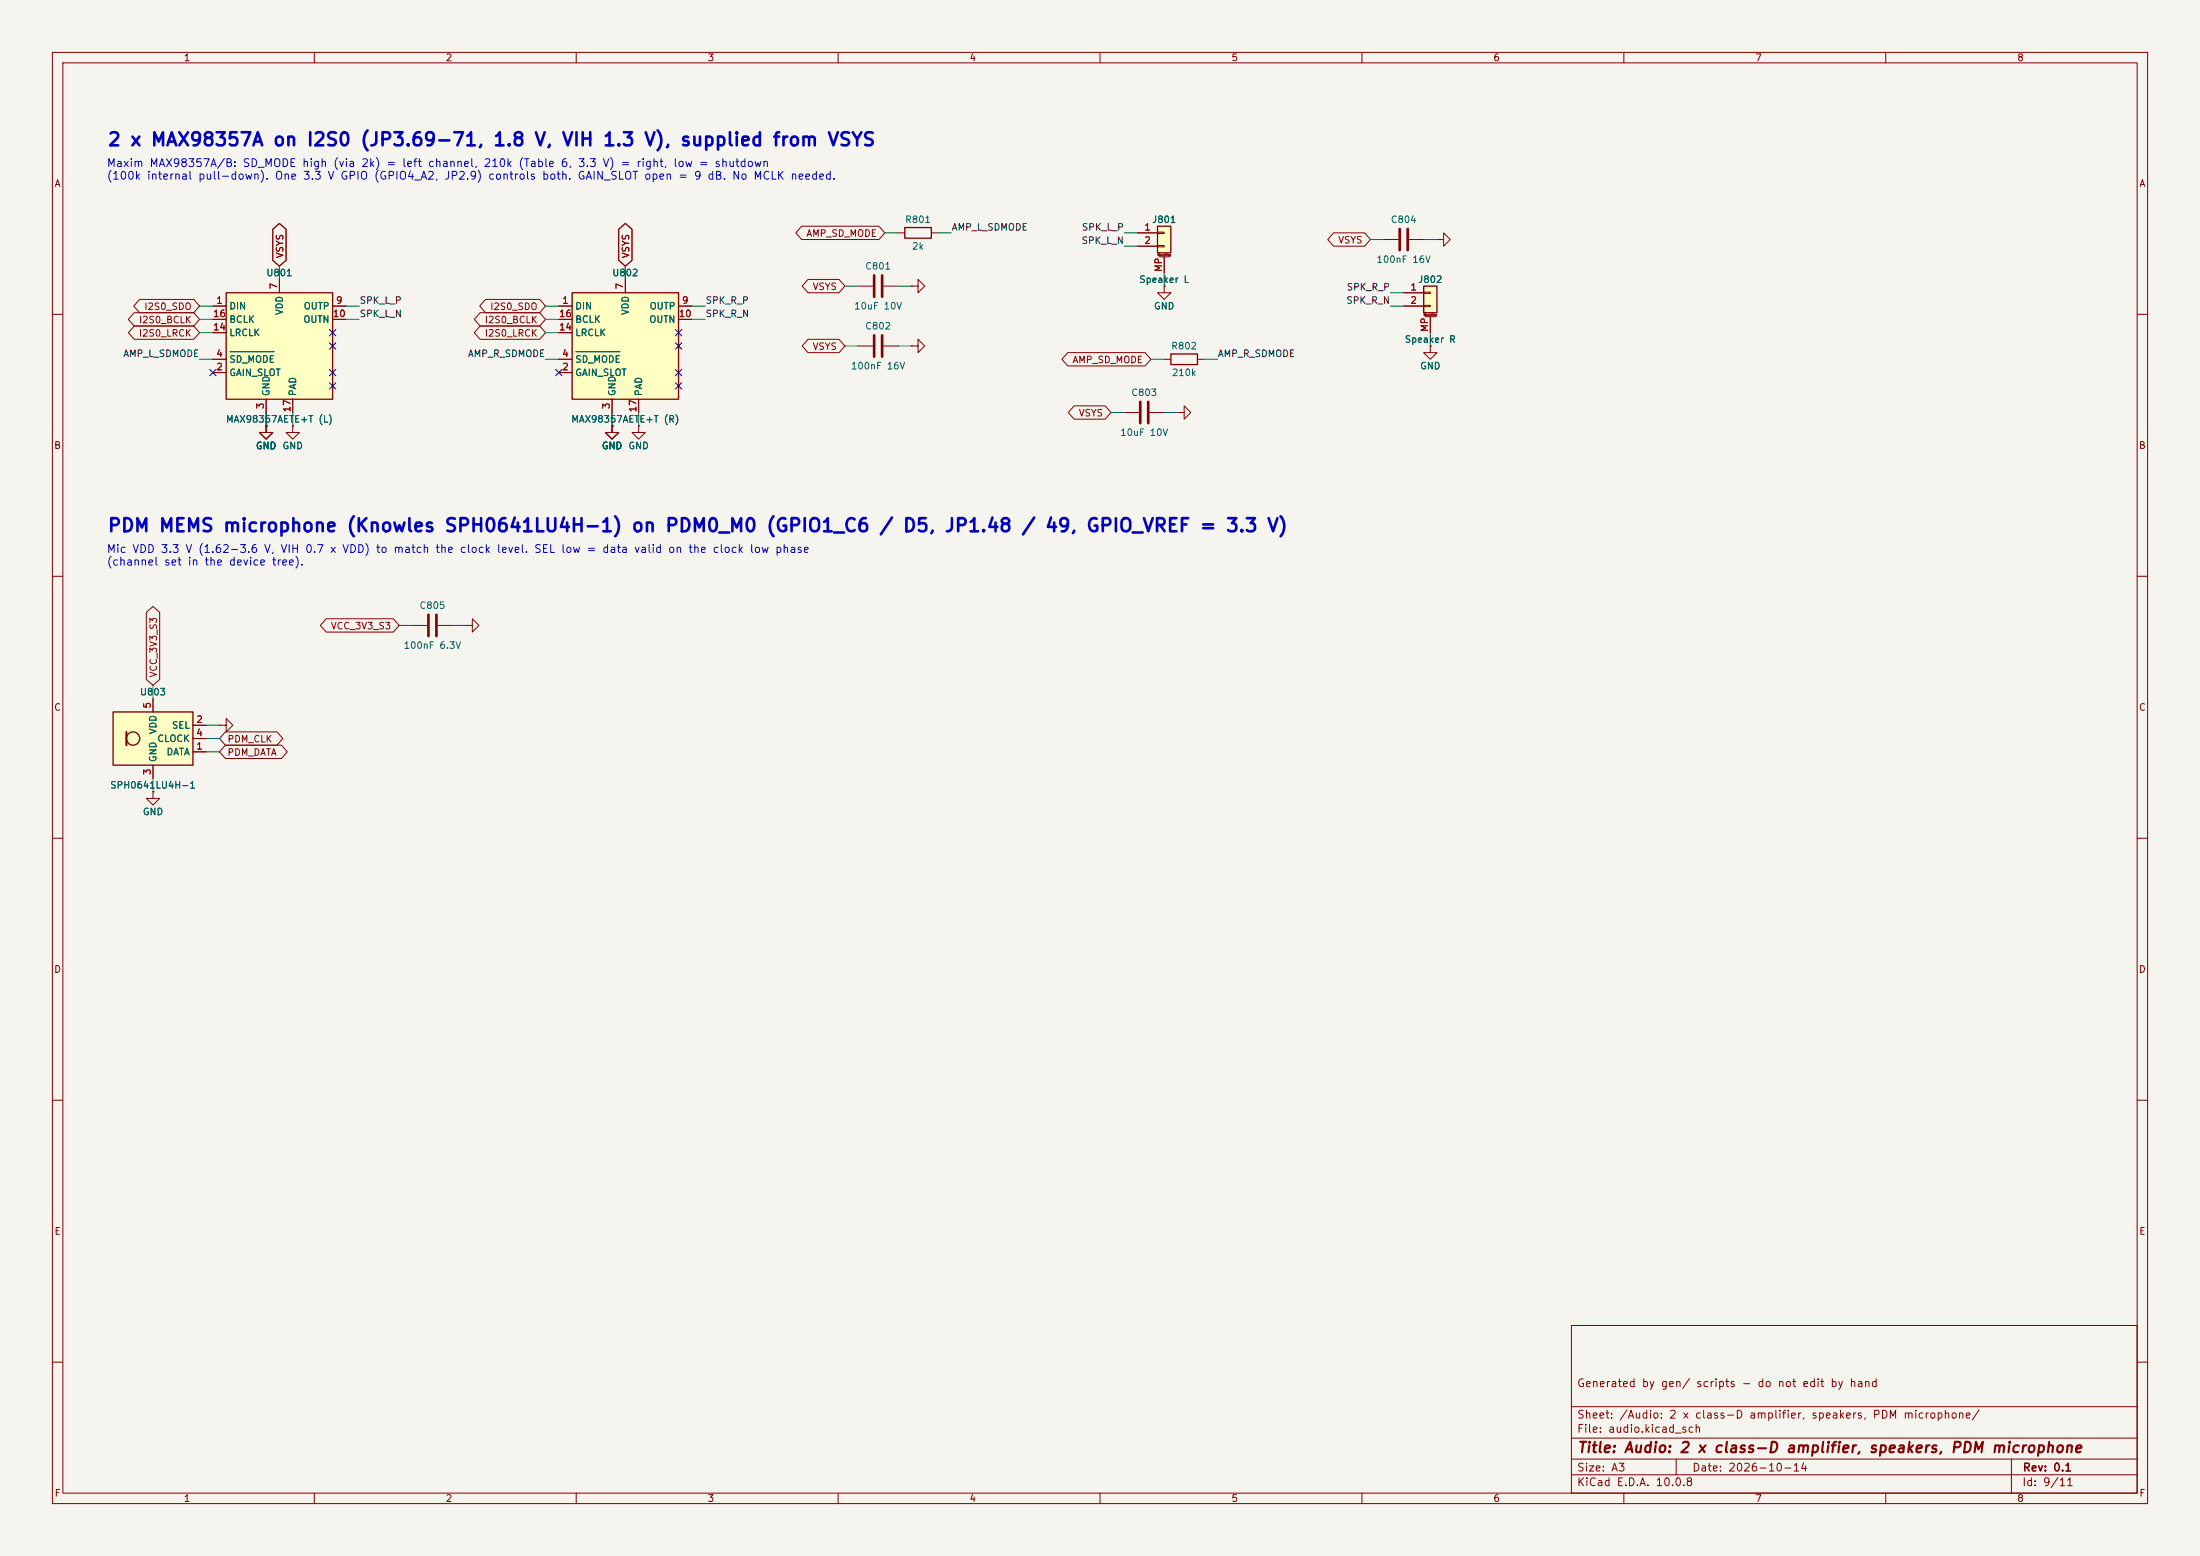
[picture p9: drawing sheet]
<svg xmlns="http://www.w3.org/2000/svg" width="420mm" height="297mm" viewBox="0 0 420 297" stroke-linecap="round" stroke-linejoin="round" font-family="sans-serif">
<path d="M0 0h420v297h-420z" fill="#f5f4ef" stroke="#f5f4ef" stroke-width=".19"/>
<g fill="none" stroke="#840000" stroke-width=".19">
<path d="M10 10h400v277h-400zM12 12h396v273h-396zM60 10v2M110 10v2M160 10v2M210 10v2M260 10v2M310 10v2M360 10v2M10 60h2M408 60h2M116.8 81.3v1.3h1.3l-1.3 1.2-1.2-1.2h1.2"/>
<path d="M116.8 81.3h.1M10 110h2M408 110h2M10 160h2M408 160h2M10 210h2M408 210h2M300 253h108v32h-108zM10 260h2M300 278.5h108M300 274.5h108M300 268.5h108"/>
<path d="M320 278.5v3M384 278.5v6.5M408 260h2M60 285v2M110 285v2M160 285v2M210 285v2M260 285v2M300 281.5h108M310 285v2M360 285v2"/>
</g>
<path d="M21.6 135.9h15.2v10.2h-15.2z" fill="#ffffc2"/>
<g fill="none" stroke="#840000" stroke-width=".25">
<path d="M21.6 135.9h15.2v10.2h-15.2z"/>
<circle cx="25.4" cy="141" r="1.27"/>
</g>
<path d="M24.1 139.7v2.5" fill="none" stroke="#840000" stroke-width=".38"/>
<path d="M50.8 81.3v1.3h1.3l-1.3 1.2-1.3-1.2h1.3M50.8 81.3h.1M55.9 81.3v1.3h1.2l-1.2 1.2-1.3-1.2h1.3M55.9 81.3h.1M29.2 133.4v2.5M36.8 138.4h2.6M29.2 151.1v1.3h1.3l-1.3 1.3-1.3-1.3h1.3M29.2 151.1h.1M29.2 146.1v2.5M36.8 143.5h2.6M36.8 141h2.6" fill="none" stroke="#840000" stroke-width=".19"/>
<path d="M109.2 55.9h20.3v20.3h-20.3z" fill="#ffffc2"/>
<path d="M109.2 55.9h20.3v20.3h-20.3z" fill="none" stroke="#840000" stroke-width=".25"/>
<path d="M106.7 58.4h2.5M119.4 53.3v2.6M129.5 58.4h2.6M106.7 71.1h2.5M106.7 68.6h2.5M106.7 61h2.5M106.7 63.5h2.5M116.8 76.2v2.5M121.9 76.2v2.5M129.5 61h2.6" fill="none" stroke="#840000" stroke-width=".19"/>
<path d="M110 67.1h8.3" fill="none" stroke="#006464" stroke-width=".19"/>
<path d="M43.2 55.9h20.3v20.3h-20.3z" fill="#ffffc2"/>
<path d="M43.2 55.9h20.3v20.3h-20.3zM223.5 67.6h5.1v2h-5.1z" fill="none" stroke="#840000" stroke-width=".25"/>
<g fill="none" stroke="#840000" stroke-width=".19">
<path d="M40.6 58.4h2.6M53.3 53.3v2.6M63.5 58.4h2.5M40.6 71.1h2.6M40.6 68.6h2.6M40.6 61h2.6M40.6 63.5h2.6M50.8 76.2v2.5M55.9 76.2v2.5M63.5 61h2.5M214.6 78.7h2.8M219.5 78.7h2.7"/>
<path d="M222.2 68.6h1.3M224.8 78.7h1.3v-1.2l1.2 1.2-1.2 1.3v-1.3M224.8 78.7h.1M228.6 68.6h1.3M116.8 81.3v1.3h1.3l-1.3 1.2-1.2-1.2h1.2M116.8 81.3h.1M121.9 81.3v1.3h1.3l-1.3 1.2-1.3-1.2h1.3M121.9 81.3h.1"/>
</g>
<path d="M43.9 67.1h8.4" fill="none" stroke="#006464" stroke-width=".19"/>
<path d="M217.7 76.7v4.1M219.2 76.7v4.1" fill="none" stroke="#840000" stroke-width=".51"/>
<path d="M271.8 54.6h2.5v5.1h-2.5z" fill="#ffffc2"/>
<path d="M172.7 43.4h5.1v2.1h-5.1zM271.8 54.6h2.5v5.1h-2.5z" fill="none" stroke="#840000" stroke-width=".25"/>
<g fill="none" stroke="#840000" stroke-width=".19">
<path d="M163.8 54.6h2.8M168.7 54.6h2.7M171.4 44.5h1.3M174 54.6h1.3v-1.3l1.2 1.3-1.2 1.3v-1.3M174 54.6h.1M177.8 44.5h1.3M264.2 45.7h2.8M268 55.9h3.8M268 58.4h3.8M269 45.7h2.8M271.8 55.8h1.2v.2h-1.2zM271.8 58.3h1.2v.2h-1.2z"/>
<path d="M274.3 45.7h1.3v-1.2l1.3 1.2-1.3 1.3v-1.3M274.3 45.7h.1M163.8 66h2.8M168.7 66h2.7M174 66h1.3v-1.2l1.2 1.2-1.2 1.3v-1.3M174 66h.1M272 60.5h2.1M273 66v1.3h1.3l-1.3 1.3-1.2-1.3h1.2M273 66h.1M273 60.5v3"/>
</g>
<path d="M166.9 52.6v4M168.4 52.6v4M267.2 43.7v4.1M268.7 43.7v4.1M166.9 64v4.1M168.4 64v4.1" fill="none" stroke="#840000" stroke-width=".51"/>
<path d="M221 43.2h2.5v5.1h-2.5z" fill="#ffffc2"/>
<path d="M221 43.2h2.5v5.1h-2.5z" fill="none" stroke="#840000" stroke-width=".25"/>
<g fill="none" stroke="#840000" stroke-width=".19">
<path d="M25.6 59.7h11.4l1.1 1.3-1.1 1.2h-11.4l-1.1-1.2zM26.6 57.1h10.4l1.1 1.3-1.1 1.3h-10.4l-1.1-1.3zM40.6 58.4h2.6M52.1 43.8l1.2-1.2 1.3 1.2v5.9l-1.3 1.1-1.2-1.1zM53.3 53.3v2.6M63.5 58.4h2.5M91.7 59.7h11.3l1.1 1.3-1.1 1.2h-11.3l-1.2-1.2zM92.7 57.1h10.3l1.1 1.3-1.1 1.3h-10.3l-1.1-1.3zM106.7 58.4h2.5M118.1 43.8l1.3-1.2 1.3 1.2v5.9l-1.3 1.1-1.3-1.1zM119.4 53.3v2.6M129.5 58.4h2.6"/>
<path d="M153 43.2h14.8l1.1 1.3-1.1 1.2h-14.8l-1.1-1.2zM154.2 53.3h6l1.1 1.3-1.1 1.3h-6l-1.1-1.3zM217.2 44.5h3.8M217.2 47h3.8M221 44.3h1.2v.3h-1.2zM221 46.9h1.2v.2h-1.2zM221.2 49h2.1M222.2 54.6v1.3h1.3l-1.3 1.3-1.2-1.3h1.2M222.2 54.6h.1M222.2 49v3.1M254.6 44.4h5.9l1.1 1.3-1.1 1.3h-5.9l-1.1-1.3zM268 58.4h3.8"/>
<path d="M268 55.9h3.8M25.6 62.2h11.4l1.1 1.3-1.1 1.3h-11.4l-1.1-1.3zM40.6 71.1h2.6M40.6 68.6h2.6M40.6 61h2.6M40.6 63.5h2.6M50.8 76.2v2.5M55.9 76.2v2.5M63.5 61h2.5M91.7 62.2h11.3l1.1 1.3-1.1 1.3h-11.3l-1.2-1.3zM106.7 71.1h2.5M106.7 68.6h2.5"/>
<path d="M106.7 61h2.5M106.7 63.5h2.5M116.8 76.2v2.5M121.9 76.2v2.5M129.5 61h2.6M154.2 64.8h6l1.1 1.2-1.1 1.3h-6l-1.1-1.3zM203.8 67.3h14.8l1.1 1.3-1.1 1.3h-14.8l-1.1-1.3zM205 77.5h6l1.1 1.2-1.1 1.3h-6l-1.1-1.3zM273 66h.1M273 60.5v3M50.8 81.3h.1M55.9 81.3h.1"/>
<path d="M116.8 81.3h.1M121.9 81.3h.1M27.9 116.9l1.3-1.1 1.3 1.1v12.8l-1.3 1.1-1.3-1.1zM62.3 118.1h12.8l1.1 1.3-1.1 1.3h-12.8l-1.1-1.3zM78.7 119.4h2.8M83.6 119.4h2.8M88.9 119.4h1.3v-1.3l1.2 1.3-1.2 1.3v-1.3M88.9 119.4h.1M29.2 133.4v2.5M36.8 138.4h2.6M41.9 138.4h1.3v-1.2l1.2 1.2-1.2 1.3v-1.3M41.9 138.4h.1"/>
<path d="M43 139.7h9.9l1.1 1.3-1.1 1.2h-9.9l-1.1-1.2zM29.2 151.1h.1M29.2 146.1v2.5M36.8 143.5h2.6M36.8 141h2.6M43 142.2h10.7l1.1 1.3-1.1 1.3h-10.7l-1.1-1.3z"/>
</g>
<path d="M81.8 117.3v4.1M83.3 117.3v4.1" fill="none" stroke="#840000" stroke-width=".51"/>
<g fill="none" stroke="#009600" stroke-width=".19">
<path d="M38.1 58.4h2.5M53.3 50.8v2.5M66 58.4h2.6M104.1 58.4h2.6M119.4 50.8v2.5M132.1 58.4h2.5M161.3 54.6h2.5M168.9 44.5h2.5M171.4 54.6h2.6M179.1 44.5h2.5M214.6 44.5h2.6M214.6 47h2.6"/>
<path d="M222.2 52.1v2.5M261.6 45.7h2.6M265.4 55.9h2.6M265.4 58.4h2.6M271.8 45.7h2.5M38.1 63.5h2.5M38.1 68.6h2.5M38.1 61h2.5M50.8 78.7v2.6M55.9 78.7v2.6M66 61h2.6M104.1 63.5h2.6"/>
<path d="M104.1 68.6h2.6M104.1 61h2.6M116.8 78.7v2.6M121.9 78.7v2.6M132.1 61h2.5M161.3 66h2.5M171.4 66h2.6M212.1 78.7h2.5M219.7 68.6h2.5M222.2 78.7h2.6M229.9 68.6h2.5M273 63.5v2.5"/>
<path d="M76.2 119.4h2.5M86.4 119.4h2.5M29.2 130.8v2.6M39.4 138.4h2.5M29.2 148.6v2.5M39.4 141h2.5M39.4 143.5h2.5"/>
</g>
<g fill="none" stroke="#000084" stroke-width=".19">
<path d="M40 70.5l1.2 1.2M41.2 70.5l-1.2 1.2M62.9 70.5l1.2 1.2M62.9 73.1l1.2 1.2M62.9 62.9l1.2 1.2M62.9 65.4l1.2 1.2M64.1 70.5l-1.2 1.2M64.1 73.1l-1.2 1.2M64.1 62.9l-1.2 1.2M64.1 65.4l-1.2 1.2M106.1 70.5l1.2 1.2M107.3 70.5l-1.2 1.2"/>
<path d="M128.9 70.5l1.2 1.2M128.9 62.9l1.2 1.2M128.9 65.4l1.2 1.2M128.9 73.1l1.2 1.2M130.1 70.5l-1.2 1.2M130.1 62.9l-1.2 1.2M130.1 65.4l-1.2 1.2M130.1 73.1l-1.2 1.2"/>
</g>
<path d="M43.9 67.1h8.4M110 67.1h8.3" fill="none" stroke="#006464" stroke-width=".19"/>
<g font-size="2.5" fill="#0000c2">
<text x="20.4" y="28.5">2 x MAX98357A on I2S0 (JP3.69-71, 1.8 V, VIH 1.3 V), supplied from VSYS</text>
<text x="20.4" y="102.2">PDM MEMS microphone (Knowles SPH0641LU4H-1) on PDM0_M0 (GPIO1_C6 / D5, JP1.48 / 49, GPIO_VREF = 3.3 V)</text>
</g>
<text font-size="2" fill="#840000" x="301" y="277.8">Title: Audio: 2 x class-D amplifier, speakers, PDM microphone</text>
<g font-size="1.5" fill="#0000c2">
<text x="20.3" y="32.2">Maxim MAX98357A/B: SD_MODE high (via 2k) = left channel, 210k (Table 6, 3.3 V) = right, low = shutdown</text>
<text x="20.3" y="34.7">(100k internal pull-down). One 3.3 V GPIO (GPIO4_A2, JP2.9) controls both. GAIN_SLOT open = 9 dB. No MCLK needed.</text>
<text x="20.3" y="105.9">Mic VDD 3.3 V (1.62-3.6 V, VIH 0.7 x VDD) to match the clock level. SEL low = data valid on the clock low phase</text>
<text x="20.3" y="108.3">(channel set in the device tree).</text>
</g>
<g font-size="1.5" fill="#840000">
<text x="300.9" y="265.1">Generated by gen/ scripts - do not edit by hand</text>
<text x="300.9" y="273.8">File: audio.kicad_sch</text>
<text x="300.9" y="271.1">Sheet: /Audio: 2 x class-D amplifier, speakers, PDM microphone/</text>
<text x="300.9" y="281.2">Size: A3</text>
<text x="322.9" y="281.2">Date: 2026-10-14</text>
<text x="386" y="281.2">Rev: 0.1</text>
<text x="300.9" y="284">KiCad E.D.A. 10.0.8</text>
<text x="385.9" y="284">Id: 9/11</text>
</g>
<g font-size="1.3" fill="#840000">
<text x="35" y="12">1</text>
<text x="85" y="12">2</text>
<text x="135" y="12">3</text>
<text x="185" y="12">4</text>
<text x="235" y="12">5</text>
<text x="285" y="12">6</text>
<text x="335" y="12">7</text>
<text x="385" y="12">8</text>
<text x="10.3" y="36">A</text>
<text x="408.3" y="36">A</text>
<text x="153.8" y="45.5">AMP_SD_MODE</text>
<text x="255.4" y="46.8">VSYS</text>
<text x="54.4" y="49.4" transform="rotate(-90 54.4 49.4)">VSYS</text>
<text x="120.4" y="49.4" transform="rotate(-90 120.4 49.4)">VSYS</text>
<text x="27.4" y="59.5">I2S0_SDO</text>
<text x="93.5" y="59.5">I2S0_SDO</text>
<text x="155" y="55.7">VSYS</text>
<text x="26.4" y="62">I2S0_BCLK</text>
<text x="26.4" y="64.6">I2S0_LRCK</text>
<text x="92.4" y="64.6">I2S0_LRCK</text>
<text x="92.4" y="62">I2S0_BCLK</text>
<text x="155" y="67.1">VSYS</text>
<text x="204.6" y="69.6">AMP_SD_MODE</text>
<text x="205.8" y="79.8">VSYS</text>
<text x="10.2" y="86">B</text>
<text x="408.2" y="86">B</text>
<text x="63.1" y="120.4">VCC_3V3_S3</text>
<text x="30.3" y="129.4" transform="rotate(-90 30.3 129.4)">VCC_3V3_S3</text>
<text x="10.2" y="136">C</text>
<text x="408.2" y="136">C</text>
<text x="43.3" y="142">PDM_CLK</text>
<text x="43.3" y="144.6">PDM_DATA</text>
<text x="10.2" y="186">D</text>
<text x="408.2" y="186">D</text>
<text x="10.3" y="236">E</text>
<text x="408.3" y="236">E</text>
<text x="10.3" y="286">F</text>
<text x="35" y="287">1</text>
<text x="85" y="287">2</text>
<text x="135" y="287">3</text>
<text x="185" y="287">4</text>
<text x="235" y="287">5</text>
<text x="285" y="287">6</text>
<text x="335" y="287">7</text>
<text x="385" y="287">8</text>
<text x="408.3" y="286">F</text>
</g>
<g font-size="1.3" fill="#006464">
<text x="172.7" y="42.9">R801</text>
<text x="174" y="48">2k</text>
<text x="219.8" y="42.9">J801</text>
<text x="265.4" y="42.9">C804</text>
<text x="50.7" y="53">U801</text>
<text x="116.8" y="53">U802</text>
<text x="165.1" y="51.8">C801</text>
<text x="262.7" y="50.5">100nF 16V</text>
<text x="43.7" y="59.4">DIN</text>
<text x="57.9" y="59.4">OUTP</text>
<text x="109.7" y="59.4">DIN</text>
<text x="123.9" y="59.4">OUTP</text>
<text x="162.9" y="59.4">10uF 10V</text>
<text x="217.4" y="54.3">Speaker L</text>
<text x="220.2" y="59.4">GND</text>
<text x="270.6" y="54.3">J802</text>
<text x="43.7" y="64.5">LRCLK</text>
<text x="43.7" y="61.9">BCLK</text>
<text x="54.3" y="60.2" transform="rotate(-90 54.3 60.2)">VDD</text>
<text x="57.8" y="61.9">OUTN</text>
<text x="109.7" y="64.5">LRCLK</text>
<text x="109.7" y="61.9">BCLK</text>
<text x="120.3" y="60.2" transform="rotate(-90 120.3 60.2)">VDD</text>
<text x="123.8" y="61.9">OUTN</text>
<text x="165.1" y="63.2">C802</text>
<text x="268.1" y="65.7">Speaker R</text>
<text x="43.7" y="69.5">SD_MODE</text>
<text x="109.7" y="69.5">SD_MODE</text>
<text x="162.3" y="70.8">100nF 16V</text>
<text x="223.5" y="67">R802</text>
<text x="271" y="70.8">GND</text>
<text x="43.7" y="72.1">GAIN_SLOT</text>
<text x="51.8" y="75.7" transform="rotate(-90 51.8 75.7)">GND</text>
<text x="56.8" y="75.7" transform="rotate(-90 56.8 75.7)">PAD</text>
<text x="109.7" y="72.1">GAIN_SLOT</text>
<text x="117.8" y="75.7" transform="rotate(-90 117.8 75.7)">GND</text>
<text x="122.9" y="75.7" transform="rotate(-90 122.9 75.7)">PAD</text>
<text x="215.9" y="75.9">C803</text>
<text x="223.6" y="72.1">210k</text>
<text x="43" y="81">MAX98357AETE+T (L)</text>
<text x="108.9" y="81">MAX98357AETE+T (R)</text>
<text x="213.7" y="83.5">10uF 10V</text>
<text x="48.7" y="86.1">GND</text>
<text x="53.8" y="86.1">GND</text>
<text x="114.8" y="86.1">GND</text>
<text x="119.9" y="86.1">GND</text>
<text x="80" y="116.5">C805</text>
<text x="76.9" y="124.2">100nF 6.3V</text>
<text x="26.6" y="133">U803</text>
<text x="29.9" y="141.9">CLOCK</text>
<text x="30.2" y="140.3" transform="rotate(-90 30.2 140.3)">VDD</text>
<text x="32.7" y="139.4">SEL</text>
<text x="30.2" y="145.6" transform="rotate(-90 30.2 145.6)">GND</text>
<text x="31.7" y="144.5">DATA</text>
<text x="20.9" y="150.8">SPH0641LU4H-1</text>
<text x="27.1" y="155.9">GND</text>
</g>
<g font-size="1.3" fill="#0f0f0f">
<text x="181.6" y="44.3">AMP_L_SDMODE</text>
<text x="206.4" y="46.9">SPK_L_N</text>
<text x="206.4" y="44.3">SPK_L_P</text>
<text x="68.6" y="58.3">SPK_L_P</text>
<text x="134.6" y="58.3">SPK_R_P</text>
<text x="256.9" y="58.3">SPK_R_N</text>
<text x="257" y="55.8">SPK_R_P</text>
<text x="68.6" y="60.8">SPK_L_N</text>
<text x="134.6" y="60.8">SPK_R_N</text>
<text x="23.4" y="68.5">AMP_L_SDMODE</text>
<text x="89.2" y="68.5">AMP_R_SDMODE</text>
<text x="232.4" y="68.5">AMP_R_SDMODE</text>
</g>
<g font-size="1.3" fill="#a90000">
<text x="218.3" y="44.3">1</text>
<text x="218.3" y="46.9">2</text>
<text x="222.1" y="52" transform="rotate(-90 222.1 52)">MP</text>
<text x="41.2" y="58.3">1</text>
<text x="53.2" y="55.3" transform="rotate(-90 53.2 55.3)">7</text>
<text x="64" y="58.3">9</text>
<text x="107.2" y="58.3">1</text>
<text x="119.2" y="55.3" transform="rotate(-90 119.2 55.3)">7</text>
<text x="130.1" y="58.3">9</text>
<text x="269.1" y="55.7">1</text>
<text x="269.1" y="58.3">2</text>
<text x="40.6" y="63.4">14</text>
<text x="40.6" y="60.8">16</text>
<text x="63.4" y="60.8">10</text>
<text x="106.6" y="63.4">14</text>
<text x="106.6" y="60.8">16</text>
<text x="129.5" y="60.8">10</text>
<text x="272.9" y="63.5" transform="rotate(-90 272.9 63.5)">MP</text>
<text x="41.2" y="71">2</text>
<text x="41.2" y="68.4">4</text>
<text x="107.2" y="71">2</text>
<text x="107.2" y="68.4">4</text>
<text x="50.7" y="78.2" transform="rotate(-90 50.7 78.2)">3</text>
<text x="55.7" y="78.8" transform="rotate(-90 55.7 78.8)">17</text>
<text x="116.7" y="78.2" transform="rotate(-90 116.7 78.2)">3</text>
<text x="121.8" y="78.8" transform="rotate(-90 121.8 78.8)">17</text>
<text x="29.1" y="135.4" transform="rotate(-90 29.1 135.4)">5</text>
<text x="37.4" y="143.4">1</text>
<text x="37.4" y="138.3">2</text>
<text x="37.4" y="140.8">4</text>
<text x="29.1" y="148.1" transform="rotate(-90 29.1 148.1)">3</text>
</g>
<g font-size=".4" fill="#840000">
<text x="220.9" y="48.9">Mounting</text>
<text x="271.7" y="60.4">Mounting</text>
</g>
</svg>
